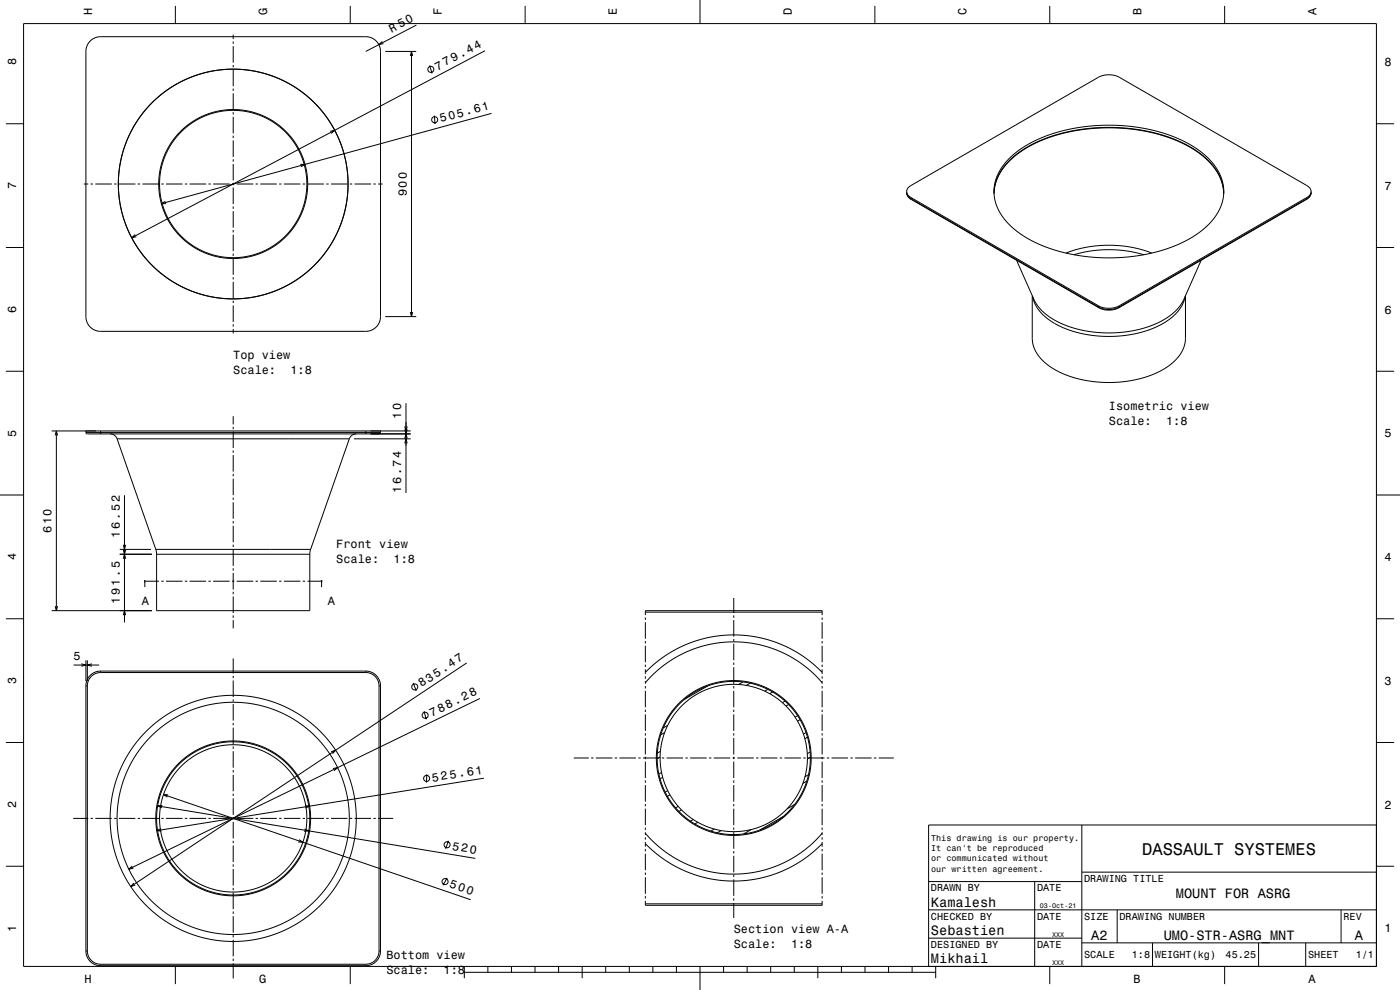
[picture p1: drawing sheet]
<svg xmlns="http://www.w3.org/2000/svg" width="594mm" height="420mm" viewBox="0 0 594 420" stroke-linecap="round" stroke-linejoin="round" font-family="sans-serif">
<g fill="none" stroke="#000" stroke-width=".42">
<path d="M10 10h574v400h-574zM38.2 17.5l2.1-1.4 2.4-.5 113.8 .1a6.2 6.2 0 0 1 4.9 6.1v112.6l-.5 2.4a6.3 6.3 0 0 1-5.7 3.8l-113.8-.2a6.2 6.2 0 0 1-5-6.1v-112.5l.6-2.5zM74.4 2.5v7.5M98.9 14.7v1.9M98.9 17.6v1M98.9 19.6v7M148.6 2.5v7.5M162.2 17.6l-1.5 1.3 2-.4M176.7 10.6l-21.5 11.2M222.8 2.5v7.5M297 0v10M371.2 2.5v7.5"/>
<path d="M445.4 2.5v7.5M519.6 2.5v7.5M98.9 27.6v1M98.9 29.6v7M98.9 37.6v1M98.9 39.6v7M163.4 21.8h13.2M174.1 23.8l.5-2 .5 2M174.6 21.8v112.5M182.3 27.7l1 3.4M205.8 21.5l-149.9 79.4M2.5 52.5h7.5"/>
<path d="M98.9 47.6v1M98.9 49.6v7M98.9 57.6v1M98.9 59.6v7M140 55.7l2-.4-1.5 1.3M184.3 49l.3 3.6M208.6 48.1l-140.1 38.3M584 52.5h7.5M35.6 78.1h1.8M38.4 78.1h1M40.4 78.1h7M48.4 78.1h1"/>
<path d="M50.4 78.1h7M58.4 78.1h1M60.4 78.1h7M68.4 78.1h1M70.4 78.1h7M78.4 78.1h1M80.4 78.1h7M88.4 78.1h1M90.4 78.1h7M98.4 78.1h1M98.9 67.6v1M98.9 69.6v7"/>
<path d="M98.9 77.6v1M98.9 79.6v7M100.4 78.1h7M108.4 78.1h1M110.4 78.1h7M118.4 78.1h1M120.4 78.1h7M127.4 69.7h2l-1.7 1M128.4 78.1h1M130.4 78.1h7M138.4 78.1h1M140.4 78.1h7"/>
<path d="M148.4 78.1h1M150.4 78.1h7M158.4 78.1h1M160.4 78.1h1.9M428.2 67.3l4.8-4.1 5.8-3.3 7.1-3 7.3-2 7.4-1.2 8.2-.6 8.4 .3 8.3 1.1 7.8 1.9 6.8 2.5 6.1 3.2 5.1 3.7 3.9 4.2 2.7 4.7 1.2 4.8-.1 4.7-.9 3-1.4 2.9-2 3-2.4 2.7-3.1 2.6-3.6 2.4-8.3 4-9.3 2.7-10.6 1.6-11.2 .2-10.6-1.2-10-2.6-8.5-3.8-4-2.4-3-2.3-2.8-2.7-2.2-2.8-1.7-3-1.1-2.9-.5-3.3 .1-3.1 .7-3.3 1.3-3 1.9-2.9zM57.4 99.5l-1.5 1.4 1.9-.5M70.2 85.4l-1.7 1h2M98.9 87.6v1M98.9 89.6v7M98.9 97.6v1M98.9 99.6v7M384.7 81.3l.5 1.4 1.3 1.1"/>
<path d="M384.7 81.3l.4-1.4 1.4-1.2 79.6-46 1.9-.7 2.4-.3 2.4 .3 2.1 .8 79.7 46 1.3 1.2 .4 1.3M384.7 81.8l.5 1.4 1.3 1.1M384.7 81.8a3.3 3.3 0 0 0 1.9 2.8M384.7 81.3v.5M386.5 84.3l.1 .3M386.5 83.8l79.6 45.9M386.5 83.8v.5M386.5 84.3l79.6 45.9M386.6 84.6l79.6 45.9M421.7 81.7l.3-2.7 .8-2.7 2.8-5.1 4.8-5.1 5.8-3.9 7.2-3.4 8.1-2.5 8.8-1.6 9.7-.7 9.7 .6 9.1 1.5 8.6 2.6 7.2 3.4 6.1 4.2 4.5 4.6 2.8 5.1 .9 2.8 .3 2.9M421.8 82.3l.2-2.7 .6-2.5 1.2-2.8 1.6-2.6 4.2-4.6 6.2-4.5 7.3-3.5 8.6-2.7 8.8-1.6 9.4-.6 10 .6 8.8 1.5 9.1 2.8 7.1 3.4 6 4.2 4.6 4.9 1.6 2.6 1.2 2.8 .7 2.7 .2 2.6M554.3 84.6l-79.5 45.9"/>
<path d="M554.4 84.3l-.1 .3M554.4 83.8l-79.5 45.9M554.4 83.8v.5M554.4 84.3l-79.5 45.9M556.3 81.3l-.5 1.3-1.4 1.2M556.3 81.8l-.5 1.3-1.4 1.2M556.3 81.8a3.3 3.3 0 0 1-2 2.8M556.3 81.3v.5M2.5 105h7.5M98.9 107.6v1M98.9 109.6v7M98.9 117.6v1"/>
<path d="M98.9 119.6v7M431.3 110.4l7.8 17.5 2 2.9 2.7 2.6 5.2 3.2 6.6 2.6 6.8 1.5 7.9 .6 7.7-.6 7.1-1.4 6.6-2.6 5-3 2.9-2.7 2.2-3 7.8-17.6M452.3 107.4l4.1-1.4 4.4-1.1 9.1-.9 5 .2 4.8 .6 4.5 1 4.5 1.6M455.7 108.1l6.8-1.6 7.6-.6 7.5 .5 7.7 1.7M584 105h7.5M98.9 127.6v1M98.9 129.6v7M98.9 137.6v1M98.9 139.6v1.8M163.4 134.3h13.2M174.1 132.4l.5 1.9 .5-1.9M438 125.5l.1 19.6 1 3.4 2.4 3.5 2.3 2.2 2.5 1.8 6.8 3.4 8.4 2.2 8.4 .7 8.9-.7 8.1-1.9 7-3.2 2.9-2 2.5-2.3 2.4-3.5 1.2-3.8 .1-19.4"/>
<path d="M438.1 125.8l1.1 3.3 2.2 3.2 3.3 3.1 3.9 2.4 4.8 2.1 5.3 1.6 5.8 .9 5.7 .3 6-.3 5.7-.9 5.2-1.4 5-2.1 4-2.5 3.3-3 2.2-3.2 1.2-3.5M466.1 129.7l1.8 .8 2.4 .3 2.5-.3 2.1-.8M466.1 130.2l1.8 .8 2.4 .3 2.5-.2 2.1-.9M466.1 130.2l.1 .3M466.1 129.7v.5M466.2 130.5a9.4 9.4 0 0 0 8.6 0M474.9 130.2l-.1 .3M474.9 129.7v.5M2.5 157.5h7.5M584 157.5h7.5M98.9 176.6v3.5M172.3 171.1v38"/>
<path d="M21.9 182.8h152.4M23.4 184.8l.5-2 .5 2M23.9 182.8v76.3M36.4 183.5l.7 .6h137.2M36.4 182.8v.7M36.4 183.5h125M42.7 182.8v1.3M46.7 184.1a3.1 3.1 0 0 1 3 2.1M49.7 186.2h98.5M49.7 186.2l16.4 46.9M98.9 181.1v1M98.9 183.1v7"/>
<path d="M98.9 191.1v1M98.9 193.1v7M148.2 186.2l-16.4 46.9M150.2 186.2h24.1M151.2 184.1a3.1 3.1 0 0 0-3 2.1M155.2 182.8v1.3M161.4 183.5l-.6 .6M161.4 182.8v.7M171.7 180.9l.6 1.9 .5-1.9M171.7 186l.6-1.9 .5 1.9M171.7 182.1l.6 2 .5-2M171.7 188.1l.6-1.9 .5 1.9"/>
<path d="M0 210h10M52.8 210.1v54M98.9 201.1v1M98.9 203.1v7M98.9 211.1v1M98.9 213.1v7M584 210h10M50.8 235.1h13.6M50.8 233.1h13.3M52.3 233.2l.5 1.9 .5-1.9M52.3 237.1l.5-2 .5 2M52.3 231.1l.5 2 .5-2"/>
<path d="M66.1 233.1l.3 2M66.1 233.1h65.7M66.4 235.1v24h65v-24M66.4 235.1h65M98.9 221.1v1M98.9 223.1v7M98.9 231.1v1M98.9 233.1v7M131.8 233.1l-.4 2M21.9 259.1h42.5M23.4 257.1l.5 2 .5-2M61.4 246.9v2.2"/>
<path d="M61.8 246.6h5.6M68.4 246.6h1M70.4 246.6h7M78.4 246.6h1M80.4 246.6h7M88.4 246.6h1M90.4 246.6h7M98.4 246.6h1M98.9 241.1v1M98.9 243.1v7M98.9 251.1v1M98.9 253.1v7"/>
<path d="M100.4 246.6h7M108.4 246.6h1M110.4 246.6h7M118.4 246.6h1M120.4 246.6h7M128.4 246.6h1M130.4 246.6h5.7M136.4 246.9v2.2M273.8 259.7h75M311.3 253.7v6.4M2.5 262.5h7.5M52.3 261l.5-1.9 .5 1.9"/>
<path d="M98.9 261.1v1M98.9 263.1v3.5M98.9 279.3v6.4M273.8 261v-1.9h75v1.9M273.8 262v1M273.8 264v7M273.8 272v1M273.8 274v7M311.3 261.1v1M311.3 263.1v7M311.3 271.1v1M311.3 273.1v7"/>
<path d="M348.8 262v1M348.8 264v7M348.8 272v1M348.8 274v7M584 262.5h7.5M31.2 282.1h10.9M34.5 281.6l1.9 .5-1.9 .6M36.4 280.1v8.8M36.4 290.9v112.6M36.4 290.9h.7M37.1 280.1v8.8M37.1 290.9v112.6"/>
<path d="M39 281.6l-1.9 .5 1.9 .6M42.7 285.3a5.6 5.6 0 0 0-5.6 5.6M42.7 284.7l-1 .1a6.2 6.2 0 0 0-5.3 6.1M42.7 284.7v.6M42.7 284.7h112.5M42.7 285.3h112.5M98.9 286.7v1M98.9 288.7v7M98.9 296.7v1M98.9 298.7v7M155.2 284.7h.1a6.3 6.3 0 0 1 6.1 6.2M155.2 285.3a5.6 5.6 0 0 1 5.6 5.6"/>
<path d="M155.2 284.7v.6M160.8 290.9v112.6M160.8 290.9h.6M161.4 290.9v112.6M175.3 289.8l1.3 3.3M198 281.2l-142.5 94.9M203.6 296.3l-149 72.4M273.8 289.6l3.6-3.8 4-3.4 4.4-2.9 4.8-2.6 4.6-1.9 5.3-1.5 5-.8 5.4-.4 5 .2 5.5 .8 5 1.4 5.2 2 5.1 2.6 4.3 3 4.4 3.7 3.4 3.6M273.8 285.2l3.8-3.5 4.2-3.2 4.4-2.7 4.8-2.3 4.4-1.7 5.3-1.4 5.2-.8 5-.2 5.2 .2 5 .7 5.3 1.3 5.2 1.9 4.5 2.1 4.7 2.9 4.2 3.2 3.8 3.5M273.8 282v1M273.8 284v1.9M273.8 286.9v1"/>
<path d="M273.8 288.9v1.2M273.8 291.1v1M273.8 293.1v7M300.2 291l-9.8 5.7M311.3 281.1v1M311.3 283.1v7M311.3 291.1v1M311.3 293.1v7M315.2 289.3l-1.9 1.1M318.3 289.8l-1.6 1M325.8 292.5l-1.4 .7M327.8 293.6l-1.2 .7"/>
<path d="M333.1 297.5l-1.1 .6M334.6 298.9l-1.1 .6M348.8 282v1M348.8 284v1.9M348.8 286.9v1M348.8 288.9v1.2M348.8 291.1v1M348.8 293.1v7M2.5 315h7.5M98.9 306.7v1M98.9 308.7v7M98.9 316.7v1"/>
<path d="M98.9 318.7v7M140.5 318.9l1.9-.6-1.3 1.5M179.9 301.7l.9 3.5M273.8 301.1v1M273.8 303.1v7M273.8 311.1v1M273.8 313.1v7M280.2 318.8l-1.3 .7M282 310.8l-1.7 .9M283.3 307.7l-1.9 1.1M311.3 301.1v1M311.3 303.1v7"/>
<path d="M311.3 311.1v1M311.3 313.1v7M338.4 303.6l-1.1 .6M339.5 305.3l-1.1 .6M342 310.8l-1.1 .6M342.6 312.8l-1.1 .6M343.7 319l-1.2 .7M348.8 301.1v1M348.8 303.1v7M348.8 311.1v1M348.8 313.1v7M584 315h7.5"/>
<path d="M69.4 337.1l130.3 44.6M71.4 337.2l-2-.1 1.6 1.1M98.9 326.7v1M98.9 328.7v7M98.9 336.7v1M98.9 338.7v7M141.3 326l2-.3-1.6 1.3M181.1 328.5l-.2 3.5M205.3 330.2l-138.8 22.2M243.4 321.6h6.4M250.8 321.6h1M252.8 321.6h7"/>
<path d="M260.8 321.6h1M262.8 321.6h7M270.8 321.6h1M272.8 321.6h7M273.8 321.1v1M273.8 323.1v7M273.8 331.1v1M273.8 333.1v7M280.1 321.1l-1.3 .8M280.7 327.7l-1.2 .7M280.8 321.6h1M281.2 329.7l-1.2 .7"/>
<path d="M282.8 321.6h7M283.3 335.4l-1.1 .7M284.3 337.2l-1.1 .6M290.8 321.6h1M292.8 321.6h7M300.8 321.6h1M302.8 321.6h7M310.8 321.6h1M311.3 321.1v1M311.3 323.1v7M311.3 331.1v1M311.3 333.1v7"/>
<path d="M312.8 321.6h7M320.8 321.6h1M322.8 321.6h7M330.8 321.6h1M332.8 321.6h7M340.8 321.6h1M342.3 331.4l-1.6 .9M342.8 321.6h7M343 328.7l-1.5 .8M343.8 321.3l-1.2 .7M348.8 321.1v1M348.8 323.1v7"/>
<path d="M348.8 331.1v1M348.8 333.1v7M350.8 321.6h1M352.8 321.6h7M360.8 321.6h1M362.8 321.6h7M370.8 321.6h1M372.8 321.6h6.4M31.1 347.2h6.3M38.4 347.2h1M40.4 347.2h7M48.4 347.2h1"/>
<path d="M50.4 347.2h7M58.4 347.2h1M60.4 347.2h7M66.9 341.9l134.8 22.3M68.3 351.6l-1.8 .8 2 .2M68.4 347.2h1M68.9 341.7l-2 .2 1.8 .8M70.4 347.2h7M78.4 347.2h1M80.4 347.2h7M88.4 347.2h1M90.4 347.2h7"/>
<path d="M98.4 347.2h1M98.9 346.7v1M98.9 348.7v7M98.9 356.7v1M98.9 358.7v7M100.4 347.2h7M108.4 347.2h1M110.4 347.2h7M118.4 347.2h1M120.4 347.2h7M126.8 356.2l1.7 1.1-2-.1M128.4 347.2h1"/>
<path d="M129.2 351.7l1.8 .8-2 .2M129.4 341.8l2 .2-1.8 .8M130.4 347.2h7M138.4 347.2h1M140.4 347.2h7M148.4 347.2h1M150.4 347.2h7M158.4 347.2h1M160.4 347.2h6.4M190.3 356.7l-1.3 3.4M273.8 353.5l3.8 4 3.8 3.2 4.4 3 4.8 2.6 4.7 1.8 5 1.5 5.2 .9 5.5 .3 5.2-.2 5.2-.8 4.8-1.3 5.4-2 4.6-2.4 4.6-3.1 4.1-3.3 3.9-4.2M273.8 357.9l3.9 3.6 3.9 3 4.3 2.7 5.1 2.5 4.7 1.7 4.9 1.3 5.1 .8 5.3 .3 5.2-.2 5.5-.8 4.8-1.3 5-1.7 4.5-2.2 4.5-2.7 4.2-3.1 4.1-3.9"/>
<path d="M273.8 341.1v1M273.8 343.1v7M273.8 351.1v1M273.8 353.1v1.1M273.8 355.2v1M273.8 357.2v2M287.8 342.1l-1.1 .6M289.2 343.6l-1.2 .7M294.1 347.7l-1.2 .7M296.1 348.9l-1.3 .7M303.1 351.7l-1.5 .9M306 352.4l-1.7 .9"/>
<path d="M311.3 341.1v1M311.3 343.1v7M311.3 351.1v1M311.3 353.1v7M318.7 351.9l-3.2 1.9M332.2 346.4l-9.8 5.7M337.1 341.3l-3.2 1.9M348.8 341.1v1M348.8 343.1v7M348.8 351.1v1M348.8 353.1v1.1M348.8 355.2v1"/>
<path d="M348.8 357.2v2M459 350v60M584 350h-190v60M2.5 367.5h7.5M56.1 367.4l-1.5 1.3 2-.3M56.8 374.6l-1.3 1.5 1.9-.6M98.9 366.7v1M98.9 368.7v7M98.9 376.7v1M98.9 378.7v7M189.7 372.5l-1.8 3.1M273.8 360.2v1"/>
<path d="M273.8 362.2v7M273.8 370.2v1M273.8 372.2v7M311.3 361.1v1M311.3 363.1v7M311.3 371.1v1M311.3 373.1v7M348.8 360.2v1M348.8 362.2v7M348.8 370.2v1M348.8 372.2v7M394 374h65"/>
<path d="M439 374v36M459 370h125M584 367.5h7.5M98.9 386.7v1M98.9 388.7v7M98.9 396.7v1M98.9 398.7v7M273.8 380.2v1M273.8 382.2v1.9h75v-1.9M273.8 383.4h75M311.3 381.1v1M311.3 383.1v6.4"/>
<path d="M348.8 380.2v1M394 398h65M394 386h190M474 386v14M569 386v14M36.4 403.5l.1 .4a6.2 6.2 0 0 0 6.2 5.8M36.4 403.5h.7M37.1 403.5a5.6 5.6 0 0 0 5.6 5.6M42.7 409.1v.6M42.7 409.7h112.5M42.7 409.1h112.5M74.4 410v7.5"/>
<path d="M98.9 406.7v1M98.9 408.7v6.4M148.6 410v7.5M155.2 409.1v.6M160.8 403.5a5.6 5.6 0 0 1-5.6 5.6M160.8 403.5h.6M161.4 403.5l-.2 1.5-.6 1.6a6.2 6.2 0 0 1-5.4 3.1M197 412.5h200M197 410v5M207 410v2.5M217 410v2.5M227 410v2.5"/>
<path d="M237 410v2.5M247 410v5M257 410v2.5M267 410v2.5M277 410v2.5M287 410v2.5M297 410v10M307 410v2.5M317 410v2.5M327 410v2.5M337 410v2.5M347 410v5"/>
<path d="M357 410v2.5M367 410v2.5M377 410v2.5M387 410v2.5M397 410v5M445.4 410v7.5M459 400h125M489 400v10M519.6 410v7.5M534 400v10M554 400v10"/>
<circle cx="182.8" cy="29.4" r="1.28"/>
<circle cx="184.4" cy="50.8" r="1.28"/>
<circle cx="98.9" cy="78.1" r="48.7"/>
<circle cx="98.9" cy="78.1" r="31.2"/>
<circle cx="98.9" cy="78.1" r="48.8"/>
<circle cx="98.9" cy="78.1" r="31.6"/>
<circle cx="176" cy="291.4" r="1.28"/>
<circle cx="180.4" cy="303.4" r="1.28"/>
<circle cx="181" cy="330.2" r="1.28"/>
<circle cx="311.3" cy="321.6" r="32.5"/>
<circle cx="311.3" cy="321.6" r="31.2"/>
<circle cx="311.3" cy="321.6" r="32.9"/>
<circle cx="98.9" cy="347.2" r="49.3"/>
<circle cx="98.9" cy="347.2" r="32.9"/>
<circle cx="98.9" cy="347.2" r="52.2"/>
<circle cx="98.9" cy="347.2" r="32.5"/>
<circle cx="98.9" cy="347.2" r="31.3"/>
<circle cx="189.7" cy="358.4" r="1.28"/>
<circle cx="188.8" cy="374" r="1.28"/>
</g>
<path d="M61.1 246.6h.7M136.1 246.6h.7" fill="none" stroke="#000" stroke-width="1" stroke-linecap="butt"/>
<g fill="#000">
<path d="M61.4 246.6l-.1 .3z" fill-rule="evenodd"/>
<path d="M136.4 246.6l-.1 .3z" fill-rule="evenodd"/>
</g>
<text font-size="7.2" x="484.6" y="362.6">DASSAULT SYSTEMES</text>
<g font-size="5.8">
<text x="498.9" y="381.1">MOUNT FOR ASRG</text>
<text x="395" y="384.6">Kamalesh</text>
<text x="395" y="396.6">Sebastien</text>
<text x="463" y="398.6">A2</text>
<text x="493.7" y="398.6">UMO-STR-ASRG_MNT</text>
<text x="574.8" y="398.6">A</text>
<text x="395" y="408.6">Mikhail</text>
</g>
<g font-size="5.1">
<text x="166.2" y="13.8" transform="rotate(-27 166.2 13.8)">R 50</text>
<text x="183.2" y="304" transform="rotate(-26 183.2 304)">788.28</text>
<text x="183.5" y="331.6" transform="rotate(-9 183.5 331.6)">525.61</text>
<text x="191.6" y="360.5" transform="rotate(9 191.6 360.5)">520</text>
<text x="190.4" y="376.4" transform="rotate(19 190.4 376.4)">500</text>
</g>
<g font-size="5">
<text x="39.1" y="6.5" transform="rotate(-90 39.1 6.5)">H</text>
<text x="113.3" y="6.5" transform="rotate(-90 113.3 6.5)">G</text>
<text x="187.5" y="6.5" transform="rotate(-90 187.5 6.5)">F</text>
<text x="261.7" y="6.5" transform="rotate(-90 261.7 6.5)">E</text>
<text x="335.9" y="6.5" transform="rotate(-90 335.9 6.5)">D</text>
<text x="410.1" y="6.5" transform="rotate(-90 410.1 6.5)">C</text>
<text x="484.3" y="6.5" transform="rotate(-90 484.3 6.5)">B</text>
<text x="558.5" y="6.5" transform="rotate(-90 558.5 6.5)">A</text>
<text x="6.8" y="27.8" transform="rotate(-90 6.8 27.8)">8</text>
<text x="185.6" y="29.9" transform="rotate(-28 185.6 29.9)">779.44</text>
<text x="587.5" y="28.1">8</text>
<text x="187.1" y="51.9" transform="rotate(-15 187.1 51.9)">505.61</text>
<text x="6.8" y="80.3" transform="rotate(-90 6.8 80.3)">7</text>
<text x="172.6" y="83.3" transform="rotate(-90 172.6 83.3)">900</text>
<text x="587.5" y="80.6">7</text>
<text x="6.8" y="132.8" transform="rotate(-90 6.8 132.8)">6</text>
<text x="587.5" y="133.1">6</text>
<text x="98.9" y="152.4">Top view</text>
<text x="98.9" y="158.5">Scale:</text>
<text x="123.2" y="158.5">1:8</text>
<text x="170.3" y="177.8" transform="rotate(-90 170.3 177.8)">10</text>
<text x="470.5" y="174.1">Isometric view</text>
<text x="6.8" y="185.3" transform="rotate(-90 6.8 185.3)">5</text>
<text x="470.5" y="180.2">Scale:</text>
<text x="494.8" y="180.2">1:8</text>
<text x="587.5" y="185.6">5</text>
<text x="170.3" y="209.1" transform="rotate(-90 170.3 209.1)">16.74</text>
<text x="21.9" y="226.2" transform="rotate(-90 21.9 226.2)">610</text>
<text x="50.8" y="228.1" transform="rotate(-90 50.8 228.1)">16.52</text>
<text x="142.7" y="232.7">Front view</text>
<text x="6.8" y="237.8" transform="rotate(-90 6.8 237.8)">4</text>
<text x="142.7" y="238.7">Scale:</text>
<text x="167" y="238.7">1:8</text>
<text x="587.5" y="238.1">4</text>
<text x="50.8" y="256.1" transform="rotate(-90 50.8 256.1)">191.5</text>
<text x="60.2" y="256.6">A</text>
<text x="139.1" y="256.5">A</text>
<text x="31.2" y="280.1">5</text>
<text x="6.8" y="290.3" transform="rotate(-90 6.8 290.3)">3</text>
<text x="178.8" y="291.6" transform="rotate(-34 178.8 291.6)">835.47</text>
<text x="587.5" y="290.6">3</text>
<text x="6.8" y="342.8" transform="rotate(-90 6.8 342.8)">2</text>
<text x="587.5" y="343.1">2</text>
<text x="6.8" y="395.3" transform="rotate(-90 6.8 395.3)">1</text>
<text x="311.3" y="395.9">Section view A-A</text>
<text x="587.5" y="395.6">1</text>
<text x="311.3" y="402">Scale:</text>
<text x="335.6" y="402">1:8</text>
<text x="163.9" y="407.1">Bottom view</text>
<text x="163.9" y="413.1">Scale:</text>
<text x="188.2" y="413.1">1:8</text>
<text x="35.8" y="416.8">H</text>
<text x="110" y="416.8">G</text>
<text x="481" y="416.8">B</text>
<text x="555.2" y="416.8">A</text>
</g>
<g font-size="4.3">
<text x="460" y="374.2">DRAWING TITLE</text>
<text x="395" y="378.2">DRAWN BY</text>
<text x="440" y="378.2">DATE</text>
<text x="395" y="390.2">CHECKED BY</text>
<text x="440" y="390.2">DATE</text>
<text x="460" y="390.2">SIZE</text>
<text x="475" y="390.2">DRAWING NUMBER</text>
<text x="570" y="390.2">REV</text>
<text x="395" y="402.2">DESIGNED BY</text>
<text x="440" y="402.2">DATE</text>
<text x="460" y="406.6">SCALE</text>
<text x="480.2" y="406.6">1:8</text>
<text x="490" y="406.6">WEIGHT(kg)</text>
<text x="520" y="406.6">45.25</text>
<text x="555" y="406.6">SHEET</text>
<text x="575.2" y="406.6">1/1</text>
</g>
<g font-size="3.6">
<text x="395.1" y="356.8">This drawing is our property.</text>
<text x="395.1" y="361.2">It can't be reproduced</text>
<text x="395.1" y="365.5">or communicated without</text>
<text x="395.1" y="369.8">our written agreement.</text>
</g>
<g font-size="2.9">
<text x="441.2" y="385.3">03-Oct-21</text>
<text x="446.4" y="397.3">XXX</text>
<text x="446.4" y="409.3">XXX</text>
</g>
</svg>
